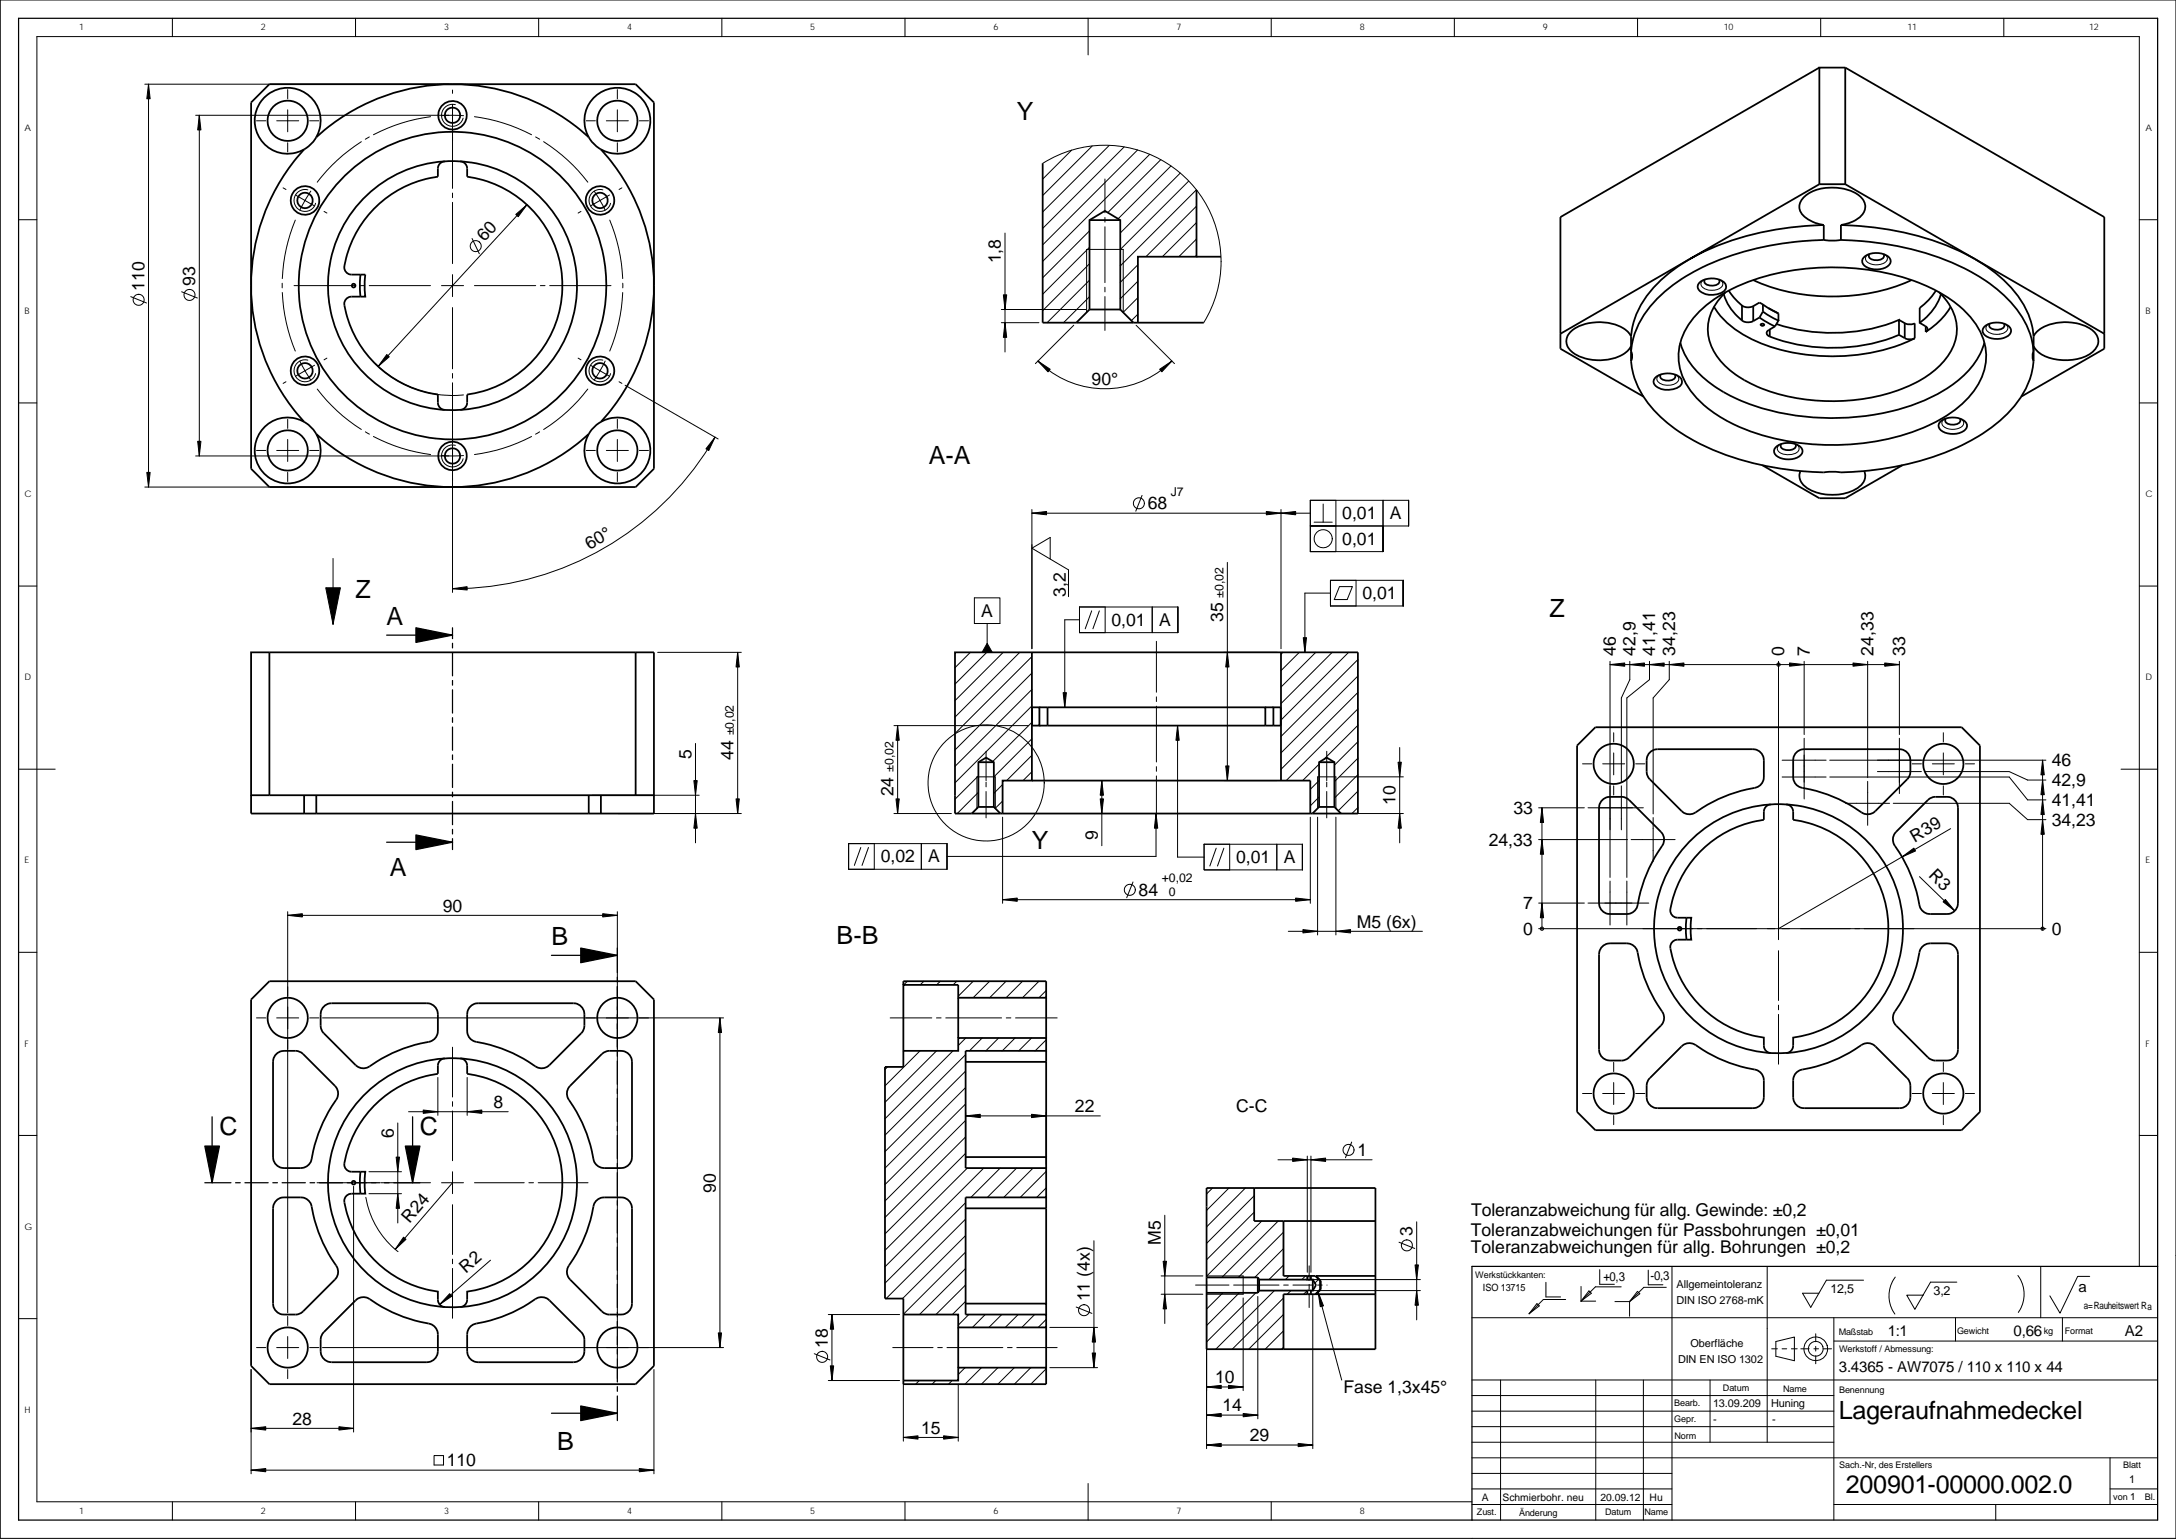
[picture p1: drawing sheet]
<svg xmlns="http://www.w3.org/2000/svg" width="594mm" height="420mm" viewBox="0 0 594 420" stroke-linecap="round" stroke-linejoin="round" font-family="sans-serif">
<g fill="none" stroke="#000" stroke-width=".27">
<path d="M.1 0h594v420h-594zM47.1 5v5M97.1 5v5M147.1 5v5M197.1 5v5M247.1 5v5M297.1 5v10M347.1 5v5M397.1 5v5M447.1 5v5M497.1 5v5M547.1 5v5"/>
<path d="M39.5 23h83M40.5 23v110M53.4 31.5h69.1M54.4 31.5v93M70 33h2.6M75.5 33h6M78.5 24.5v2.5M78.5 39v2.5M78.5 30v6M84.5 33h2.6M98.7 38.7a47.1 47.1 0 0 0-12.1 11M100.8 37.4l-1.1 .6"/>
<path d="M117.6 31.9a47 47 0 0 0-15.6 4.9M120.5 31.6h6M123.5 34.7v16.7M123.5 24.6v.9M123.5 37.5v.9M123.5 28.5v6M124.3 28.6a3 3 0 0 0-3.7 2.1 3 3 0 0 0 2.2 3.7 3 3 0 0 0 3.6-2.1M129.5 31.9a46.7 46.7 0 0 1 15.6 4.9M146.2 37.4l1.1 .6M148.4 38.7a47 47 0 0 1 12.1 11M160 33h2.5M165.5 33h6"/>
<path d="M168.5 24.5v2.5M168.5 30v6M168.5 39v2.5M174.5 33h2.6M298.2 39.9l-13.5 13.5M302.8 39.7l-18.1 18.2M5.1 60h5M77.3 51.3l.8 .4M80.7 53.2l2.6 1.5M83.3 54.7l-1.4 2.7M83.3 54.7l2.6 1.5M84 51.8a2.99 2.99 0 0 0-3.6 2.2 2.99 2.99 0 0 0 2.1 3.6 2.99 2.99 0 0 0 3.7-2.1"/>
<path d="M84.9 52.2l-1.6 2.5M88.5 57.7l.8 .5M123.5 52.7v1.3M123.5 55.2v16.8M143.9 55.9l-40.7 44.2M158.6 57.7l-.8 .5M162.2 52.2l3 5.2M164.6 51.8a2.99 2.99 0 0 0-3.7 2.2 2.99 2.99 0 0 0 2.1 3.6 2.99 2.99 0 0 0 3.7-2.1M166.4 53.2l-5.2 3M169.8 51.3l-.8 .4M284.7 44.6a31.7 31.7 0 0 1 39.3 4.2 31.7 31.7 0 0 1 4.6 39.3M292.6 41l-7.9 7.9"/>
<path d="M301.7 48.9v9.2M301.7 59.4v1.2M306.9 40.1l-22.2 22.3M310.6 40.9l-25.9 26M313.9 42.1l-29.2 29.3M316.9 43.6l-14.5 14.4M319.7 45.3l-14.4 14.4M322.2 47.2l-16.3 16.4M324.5 49.4l-18.6 18.7M326.6 51.8l-20.7 20.8M326.7 56.3l-13.8 13.8M584.1 60h5"/>
<path d="M49.6 79.7l4.3 1.7M77 77.3v1.3M77.1 79.9a47.3 47.3 0 0 0 3.5 15.9M80.3 78h16.7M80.6 60.1a47.6 47.6 0 0 0-3.5 16M98.3 78h1.2M100.8 78h16.7M120.5 78h6M123.5 75v6M128.9 65.1l2 4.2M129.5 78h16.8M147.5 78h1.3"/>
<path d="M150.1 78h16.7M166.5 60.1a46.9 46.9 0 0 1 3.5 16M170 79.9a46.6 46.6 0 0 1-3.5 15.9M170 77.3v1.3M274.4 63.6v32.5M297.4 76.5l-11.5 11.6M297.4 63l-12.7 12.8M297.4 67.5l-12.7 12.8M297.4 72l-12.7 12.8M301.7 61.9v15.3M301.7 78.4v1.3M305.9 68.1h-9.2v17.2"/>
<path d="M305.9 68.1h.8l-.1 17.2 4.1-4M310.7 72.3l-4.8 4.8M310.7 76.8l-4.8 4.8M326.7 69.8l-.4 .3M326.7 65.3l-4.9 4.8M326.7 60.8l-9.4 9.3M465 76.5a1.26 1.26 0 0 0-.6 1.2 1.26 1.26 0 0 0 .9 1.1 4.4 4.4 0 0 0 4.9-.6 1.19 1.19 0 0 0-.4-1.7M509.9 69.5a1.25 1.25 0 0 0-.6 1.3 1.25 1.25 0 0 0 .9 1 4.1 4.1 0 0 0 5-.8 1.19 1.19 0 0 0-.5-1.5M35.7 81l4.3 1.7M81.9 98.6l1.4 2.6M84 98.3a3 3 0 0 0-3.6 2.1 3 3 0 0 0 2.1 3.7 3 3 0 0 0 3.7-2.1M85.9 99.7l-2.6 1.5"/>
<path d="M89.3 97.8l-.8 .4M102.5 99.4a29.9 29.9 0 0 0 24 8.4M123.5 84v16.7M157.8 97.8l.8 .4M161.2 99.7l2.6 1.5M164.6 98.3a3 3 0 0 0-3.7 2.1 3 3 0 0 0 2.1 3.7 3 3 0 0 0 3.7-2.1M165.2 98.6l-1.4 2.6M273.4 84.5h23.1M273.4 88.1h10.2M283.4 98.6a25.9 25.9 0 0 0 36.5 0M293.2 88.8l-10.5 10.5M297.4 81l-7 7.1"/>
<path d="M301.7 81v9.2M310.2 88.8l10.4 10.5M310.7 85.8l-1.8 1.7M542.8 88.5a1.34 1.34 0 0 0-.6 1.5 1.34 1.34 0 0 0 1.2 1 4 4 0 0 0 4.7-1.1 1.22 1.22 0 0 0-.5-1.4M5.1 110h5M78.1 104.2l-.8 .5M78.5 114.5v2.5M78.5 120v6M83.3 101.2l1.6 2.6M83.3 101.2l-2.6 1.5M86.6 106.2a45.9 45.9 0 0 0 12.1 11M99.8 117.9l1.1 .6"/>
<path d="M102 119.1a46.4 46.4 0 0 0 15.6 5M123.5 104.5v16.7M123.5 102v1.2M123.5 117.6v.9M145.1 119.1a45.6 45.6 0 0 1-15.6 5M147.3 117.9l-1.1 .6M160.5 106.2a45.6 45.6 0 0 1-12.1 11M163.8 101.2l-1.6 2.6M163.8 101.2l2.6 1.5M168.5 114.5v2.5M168.5 120v6M169 104.2l.8 .5"/>
<path d="M170.7 105.2l25.4 14.6M195.2 119.4a82.8 82.8 0 0 1-71.7 41.3M452.9 102.4a1.3 1.3 0 0 0-.5 1.4 1.3 1.3 0 0 0 1 1 4.2 4.2 0 0 0 4.8-.8 1.21 1.21 0 0 0-.5-1.6M535.5 114.4a1.34 1.34 0 0 1 .6 1.5 1.34 1.34 0 0 1-1.2 1 4.1 4.1 0 0 1-4.6-.9 1.2 1.2 0 0 1 .4-1.6M584.1 110h5M39.5 133h83M53.4 124.5h69.1M70 123h2.6M75.5 123h6M78.5 129v2.5M84.5 123h2.6M120.5 124.4h6"/>
<path d="M123.5 121.5v40.2M124.3 121.6a3 3 0 0 0-3.7 2.1 3 3 0 0 0 2.2 3.7 3 3 0 0 0 3.6-2.2M160 123h2.5M165.5 123h6M168.5 129v2.5M174.5 123h2.6M281.7 139.1v38M311.8 135.3l-1.7 4.3M349.7 139.1v38M357.7 136.6v7h7M357.7 136.6h26.9v7h-26.9zM361.2 137.6v5"/>
<path d="M364.7 136.6v14M377.6 136.6v14h-19.9v-7h19.9M485.8 121.4a1.33 1.33 0 0 0-.5 1.5 1.33 1.33 0 0 0 1.2 1 4.4 4.4 0 0 0 4.5-.8 1.26 1.26 0 0 0-.4-1.7M5.1 160h5M90.9 152.5v18M281.7 140.1h76M286.7 152.6v-5.9l-5 3 10 5.9v7.3M335.1 153.5v59.6M358.8 142.6h4.9M363.2 158.4h19.9v7h-19.9zM370.2 158.4v7M584.1 160h5"/>
<path d="M179.6 178.1h22.8M201.4 178.1v44M264.9 178.1l-4.2 4.2M266 163.2h7v7h-7zM269.4 178.1l-8.7 8.7M269.5 170.2v7.9M273.9 178.1l-13.2 13.2M278.4 178.1l-17.7 17.7M281.7 179.3l-21 21M294.7 165.7h26.9v7h-26.9zM294.7 169.2h-4v23.9M298 166.8l-1.7 4.9"/>
<path d="M300.1 166.8l-1.7 4.9M301.7 165.7v7M314.6 165.7v7M315.7 175.1v13.9M334.1 178.1h14.6M350.2 178.1l-.5 .5M354.7 178.1l-5 5M359.2 178.1l-9.5 9.5M363.2 161.9h-7v16.2M363.7 178.1l-14 14M365.7 160.1h3.5l-1.4 3.6h-3.5zM368.2 178.1l-18.5 18.5"/>
<path d="M244.1 198.1h36.7M245.1 198.1v24M281.7 197.2l-10.7 10.7M281.7 183.7l-21 21M281.7 188.2l-21 21M281.7 192.7l-21 21M315.7 190.2v1.3M315.7 192.8v15.2M321.5 198.1v35.9h7.2M370.7 198l-9.3 9.3M370.7 180.1l-21 21M370.7 184.6l-21 20.9"/>
<path d="M370.7 189l-21 21M370.7 193.5l-19.6 19.6M439.6 180.6v58.9M439.6 181.4h79M445 180.6v4.9l-2.3 5v23.1M450.3 180.6v4.9l-6.1 5v49M455.7 180.6v4.9l-4.4 5v31.7M485.6 181.4h.1M485.6 180.6v75.9M492.6 180.6v19.9M509.9 180.6v31.7M518.6 180.6v19.9"/>
<path d="M5.1 210h10M161.7 217.1h29.2M189.9 203v27.1M267.1 216.3l-5.8 5.8M267.1 211.8l-6.4 6.4M269.2 205.1v8M269.2 213.6v1.2M269.2 216.1v7.2M273.7 214.2l-2.4 2.4M273.7 218.7l-2 2M281.7 210.7l-2.4 2.4M281.7 201.7l-10.4 10.4"/>
<path d="M281.7 206.2l-6.9 6.9M300.8 213.1v17.8M315.7 209.3v1.3M315.7 211.8v13.9M334.1 213.1h14.6M360.1 208.6l-4.5 4.5M360.1 213.1l-2.4 2.4M360.1 217.6l-2.4 2.4M362.2 205.1v8M362.2 213.6v1.2M362.2 216.1v7.2M365.7 212.1h17.4"/>
<path d="M370.7 202.5l-6.4 6.4M370.7 207l-6.4 6.4M370.7 211.5l-6.4 6.4M370.7 216l-5.3 5.3M382.1 204.1v26M432 208.5h2.6M437.6 208.5h6M440.6 200v2.5M440.6 214.5v2.5M440.6 205.5v6M442.7 214.5v12M446.6 208.5h2.5"/>
<path d="M486.6 212.1h12M486.6 207.5h12M492.6 201.5v16.6M499.5 207.5h59.1M499.5 212.1h49l5.1 6.3h5M503.9 219.3h12M509.9 213.3v12M512.6 210.7h12M516.9 219.3h31.6l5.1 4.5h5M518.6 201.5v15.1M522 208.5h2.6M525.6 210.7h22.9l5.1 2.3h5"/>
<path d="M527.6 208.5h6M530.6 200v2.5M530.6 214.5v2.5M530.6 205.5v6M536.5 208.5h2.6M557.7 207.5v46M579.1 210h10M161.7 222.1h40.7M231.7 230.3h26.8v7h-26.8zM235 231.4l-1.8 4.9M237.1 231.4l-1.8 4.9M238.7 230.3v7"/>
<path d="M244.1 222.1h15.6M251.5 230.3v7M271.7 220.7v-8.6h-5v8.6M273.7 223.1v23.5M315.6 222.1v11.7h-57.1M328.7 230.5h26.9v7h-26.9zM328.7 230.5v7h7v-7M332 231.6l-1.7 4.8M334.1 231.6l-1.7 4.8M348.6 230.5v7M357.7 223.1v23.5M359.7 223.1v32.1"/>
<path d="M364.7 220.7v-8.6h-5v8.6M364.7 223.1v32.1M365.7 222.1h17.4M370.7 220.5l-1.6 1.6M420.1 220.5h12.5M420.1 229.2h24.2M421 220.5v33M433.6 220.5h15.1M445.3 229.2h12M451.3 223.2v12M524 239.3l9.7 9.4M532.5 226.2l-46.9 27.3"/>
<path d="M5.1 260h5M78.5 248.9v109.5M78.5 249.9h90M168.5 248.9v109.5M273.7 245.6h84M309.3 240.8l-1.7 4.3M351.7 254.3h36.6M420.1 253.5h138.5M420.1 246.5h12.5M421 253.5h.1M433.6 246.5h16.5M439.6 240.5v12"/>
<path d="M444.2 240.5v12M485.6 259.5v13.6M557.7 253.5h.1M584.1 260h5M70 277.9h2.6M75.5 277.9h6M84.5 277.9h2.6M88 277.9h109.5M196.5 277.9v90M243 277.9h11.4M247.7 267.9l-1 1M252.2 267.9l-1 1"/>
<path d="M255.7 277.9h1.2M256.7 267.9l-1 1M258.2 277.9h15.2M261.2 267.9l-1 1M265.7 267.9l-4.1 4.1M270.2 267.9l-4.5 4.5M274.7 267.9l-4.5 4.5M274.7 277.9h1.3M277.3 277.9h11.3M279.2 267.9l-4.5 4.5M283.6 267.9l-4.4 4.5M285.6 270.4l-2 2"/>
<path d="M485.6 274.4v1.3M485.6 276.9v13.6M119.5 294.2v10.3M123.5 285.9v13.6M127.5 294.2v10.3M242.3 291.3l-.7 .7M246.7 286.9l-.1 .1M251.2 286.9l-9.6 9.6M255.7 286.9l-14.1 14M260.2 286.9l-18.6 18.5M263.6 287.9l-22 22M263.6 292.4l-22 22"/>
<path d="M263.6 296.9l-22 22M263.7 283.4l-2.1 2M268.2 283.4l-3.5 3.5M272.6 283.4l-3.5 3.5M277.1 283.4l-3.5 3.5M281.6 283.4l-3.5 3.5M285.6 283.9l-3 3M432 298.5h2.6M437.6 298.5h6M440.6 290v2.5M440.6 295.6v5.9M446.6 298.5h2.5"/>
<path d="M522 298.5h2.6M527.6 298.5h6M530.6 290v2.5M530.6 295.6v5.9M536.5 298.5h2.6M5.1 310h5M100.7 319.9h8.9M108.6 306.6v27.3M111.5 303.5h27.2M123.5 300.8v1.2M123.5 303.3v13.6M123.5 319.9v6"/>
<path d="M263.6 301.4l-22 22M263.6 305.9l-22 22M263.6 310.4l-22 22M263.6 314.9l-22 22M263.6 304.7h36.8M263.6 303.7v14.2M264.1 318.9l-22.5 22.5M268.6 318.9l-27 26.9M273.1 318.9l-8 8M277.6 318.9l-8 8M282 318.9l-8 8M285.6 319.8l-7.1 7.1"/>
<path d="M285.6 303.7v14.2M356.9 315.6v31.7M357.9 315.6v31.7M369 311.8l-1.7 4.3M374.6 316.6h-25.7M440.6 304.5v2.5M530.6 304.5v2.5M584.1 310h5M86.5 322.9h13.6M96.5 323.9v67.1M99.9 326.9a23.9 23.9 0 0 0 8.8 14.8M100.7 325.9h8.9"/>
<path d="M101.4 322.9h1.3M103.9 322.9h13.6M120.5 322.9h6M123.5 328.9v13.6M123.5 322.9l-15.6 18.2M129.5 322.9h13.6M144.4 322.9h1.3M146.9 322.9h13.6M263.6 328.3l-22 22M263.6 332.8l-21.7 21.7M263.6 337.3l-17.2 17.2M285.6 324.3l-2.6 2.6"/>
<path d="M298.7 338.7v34.7M318 331.8v29.5M331 324.3l-1.6 1.7M335.5 324.3l-6.1 6.2M340 324.3l-10.6 10.7M342.4 326.5l-13 12.9M342.4 330.9l-13 13M344.5 333.4l-15.1 15M349 333.4l-15.4 15.3M350.4 336.4l-12.3 12.3M381.9 339.1l4.3 1.7M386.8 333.6v26.7"/>
<path d="M78.5 359.4v2.5M123.5 343.7v1.3M123.5 346.3v13.6M133.9 344l-13.9 12.2M168.5 359.4v2.5M226.1 358.9h19.5M227.1 358.9v18M263.6 355.3l-3.6 3.6M263.6 350.8l-8.1 8.1M263.6 346.3l-12.6 12.6M263.6 341.8l-17 17M264.5 358.9l-2.9 2.9"/>
<path d="M269 358.9l-3.5 3.5M273.5 358.9l-3.5 3.5M278 358.9l-3.5 3.5M282.5 358.9l-3.5 3.5M293.8 356.8l4.3 1.8M317 348.3h11.4M317 353.3h11.4M326.4 350.8h9.1M329.4 348.3h10v5h-10M329.4 349.7v45.8M333.9 353l-4.5 4.4M338.3 353l-8.9 8.9"/>
<path d="M339.4 354.4v25.2M342.9 353l-13.5 13.4M343.4 353.9v33.4M347.9 352.3l-16 16M349.2 350.8h-12.4M350.4 340.9l-7.8 7.8M350.4 345.4l-4 3.9M350.4 354.4l-14 13.9M350.4 358.9l-9.5 9.4M350.4 350.8h1.3M351.9 348.3l-1 1M352.4 352.3l-1 1"/>
<path d="M353 350.8h5.5M356.4 348.3l-1 1M356.9 352.4l-1 .9M357.4 345.6v3.8M357.4 350.6v1.3M357.4 353.2v3.8M357.9 352.3h29.9M357.9 349.3h29.9M358.4 353.3v42.2M359.7 350.8h1.3M359.9 352.8l6.4 24M360 349.2l-1 1.1"/>
<path d="M362.3 350.8h.1M401.9 359.7h187.2M419.6 355.9l.7 .6-2.8 2.2zM422.1 350.1v4h4M427.5 354.8h-6.1l-3.9 3.9M431.6 355.2h4M431.6 351.2v4M433.8 352.4l.7 .7-2.9 2.1zM436.7 346.6v4h4M440.9 355.3h4M442.6 351.3h-7l-4 3.9M444.9 355.3v4"/>
<path d="M447.1 352.6l.6 .6-2.8 2.1zM450 346.8v4h4M454.9 351.5h-6.1l-3.9 3.8M456.5 345.7v69.3M482.5 345.7v48M500.7 359.7v55.3M508.8 349.5h-10.2l-4.2 7.4-2.3-3.8h4.5M517.4 348.7a8.5 8.5 0 0 0-.1 10.1M533.9 359.7v6.4M534.2 350h-7.1l-4.3 7.5-2.2-3.9h4.4M550.9 348.2a8.6 8.6 0 0 1 .1 10.1M557.1 345.7v14"/>
<path d="M563.1 359.7v6.4M570.5 348.5h-3.3l-4.8 10-2.8-4.7M584.1 345.7v-335.7h-574v400h391.8M5.1 360h5M68.6 373.9v28.5M70 367.9h2.6M75.5 367.9h6M78.5 364.9v6M78.5 373.9v2.5M84.5 367.9h2.6M88 367.9h109.5M168.5 364.9v6"/>
<path d="M168.5 373.9v2.5M178.5 373.9v28.5M222.3 369.6l4.3 1.7M226.1 376.9h19.5M243.7 367.9h11M246.6 377.9v15.5M251 376.9l-1 1M255.5 376.9l-1 1M256 367.9h1.3M258.5 367.9h15.3M260 376.9l-1 1M261.6 377.9v15.5"/>
<path d="M263.5 373.4l-1.9 1.8M268 373.4l-4.5 4.5M272.5 373.4l-4.6 4.5M275.1 367.9h1.2M276.9 373.4l-4.5 4.5M277.6 367.9h11M281.4 373.4l-4.5 4.5M285.6 360.2l-2.1 2.2M285.6 373.7l-4.2 4.2M286.6 373.4h13M286.6 362.4h13M329.4 378.7h10"/>
<path d="M350.4 363.3l-5 5M350.4 367.8l-.5 .5M401.9 376.7h187.2M409.7 376.7v38.3M435.7 376.7v38.3M448.7 376.7v38.3M466.9 376.7v17M483.7 368.2h1.6M484.8 366.2l5.1-1.2v6.5l-5.1-1.2zM486.5 368.2h1.3M489.1 368.2h1.6M491.7 368.2h2.2"/>
<path d="M495.2 368.2h1.3M495.7 364.1v2.2M495.7 367.6v1.3M495.7 370.1v2.2M497.7 368.2h2.3M500.7 366.1h88.4M68.6 390h27.9M118.5 397.4h2.6v2.6h-2.6zM246.6 392.4h15M329.4 386.3h14M329.4 394.5h29M401.9 398h187.2"/>
<path d="M401.9 385.3h98.8M401.9 393.7h98.8M401.9 381h98.8M401.9 389.5h98.8M576.1 398v12.7M47.1 410v5M68.6 401.4h109.9M97.1 410v5M147.1 410v5M197.1 410v5M247.1 410v5M297.1 405v10"/>
<path d="M347.1 410v5M401.9 406.5h54.6M401.9 410.7h54.6M401.9 402.3h54.6M500.7 410.7h88.4M544.9 410.7v4.3M576.1 406.5h13"/>
<circle cx="129.9" cy="67.2" r="1.5"/>
<circle cx="37.9" cy="81.9" r="1.5"/>
<circle cx="51.7" cy="80.5" r="1.5"/>
<circle cx="310.9" cy="137.4" r="1.5"/>
<circle cx="361.2" cy="147.1" r="2.47"/>
<circle cx="485.6" cy="181.4" r=".45"/>
<circle cx="269.2" cy="213.7" r="15.9"/>
<circle cx="308.5" cy="242.9" r="1.5"/>
<circle cx="421" cy="253.5" r=".45"/>
<circle cx="557.7" cy="253.5" r=".45"/>
<circle cx="368.2" cy="313.9" r="1.5"/>
<circle cx="384.1" cy="340" r="1.5"/>
<circle cx="296" cy="357.7" r="1.5"/>
<circle cx="224.5" cy="370.4" r="1.51"/>
<circle cx="495.7" cy="368.2" r="3.2"/>
<circle cx="495.7" cy="368.2" r="2.02"/>
</g>
<g fill="none" stroke="#000" stroke-width=".34">
<path d="M5.1 5h584v410h-584zM105.6 173.4h17.9M123.5 171.4v2.9M123.5 175.6v1.3M123.5 178.2v6.3M123.5 185.8v1.2M123.5 188.3v6.4M123.5 195.9v1.3M123.5 198.5v6.3M123.5 206.1v1.3M123.5 208.6v6.4M123.5 216.3v1.2"/>
<path d="M123.5 218.8v6.3M105.6 229.9h17.9M123.5 226.4v1.3M123.5 229v2.9M168.5 258.8v6.7M150.6 260.8h17.9M168.5 266.8v1.3M168.5 269.3v6.4M168.5 277v1.2M168.5 279.5v6.4M168.5 287.1v1.3M168.5 289.7v6.3"/>
<path d="M168.5 297.3v1.3M168.5 299.8v6.4M57.9 304.9v18M112.6 304.9v18M168.5 307.4v1.3M168.5 310v6.3M168.5 317.6v1.3M55.9 322.9h7.1M64.3 322.9h1.3M66.9 322.9h6.3M74.5 322.9h1.2M77 322.9h6.4"/>
<path d="M84.6 322.9h1.3M87.2 322.9h6.3M94.8 322.9h1.3M97.3 322.9h6.4M105 322.9h1.2M107.5 322.9h7.2M168.5 320.1v6.4M168.5 327.8v1.2M168.5 330.3v6.4M168.5 337.9v1.3M168.5 340.5v6.3M168.5 348.1v1.3"/>
<path d="M168.5 350.6v6.4M168.5 358.2v1.3M589.1 345.7h-187.2v69.3M168.5 360.8v6.3M168.5 368.4v1.3M168.5 370.9v6.4M168.5 378.6v1.2M150.6 385.8h17.9M168.5 381.1v6.7"/>
</g>
<g fill="none" stroke="#000" stroke-width=".49">
<path d="M496.7 18.5l-70.7 40.8v35.9l22.7 13.1M503.8 18.5l70.7 40.8v35.9l-22.7 13.1M503.8 18.5h-7.1v31.8M503.8 18.5v31.8M73.5 23h100l5 5v100l-5 5h-100l-4.9-5v-100zM86.4 37.5a55 55 0 0 1 74.3 0M86.4 37.5a9.1 9.1 0 0 1-3.4 3.3M86.4 37.5a9 9 0 0 0-6.3-13.4 9 9 0 0 0-10.4 10.4 9 9 0 0 0 13.3 6.3M160.7 37.5a9.1 9.1 0 0 0 3.4 3.3M160.7 37.5a9 9 0 0 1 6.3-13.4 9 9 0 0 1 10.4 10.4 9 9 0 0 1-13.3 6.3M83 40.8a55 55 0 0 0 0 74.4M121.4 44l-1.1 .5-.6 .7-.2 3a29.9 29.9 0 0 0-25.5 24.8l.5 1.3 1.1 .6 4.1 .1-.2 2.7 .2 3.3h-1.3"/>
<path d="M125.7 44l1.1 .5 .6 .7 .1 3a30 30 0 0 1 26 29.8 30 30 0 0 1-26 29.7l-.1 3-.6 .7-1.1 .5M164.1 40.8a55 55 0 0 1 0 74.4M284.7 44.6v43.5h9.2M326.7 51.9v18.2h-16v18M496.7 50.3h7.1M496.7 50.3l-35.3 20.4a79.1 79.1 0 0 1 36.5-9.3M503.8 50.3l35.4 20.4M98.4 75l-.2 2.7 .2 3.3M297.4 60.1h8.5M326.7 70.1h6.6M463.9 77.2a5.4 5.4 0 0 1 7.1 .2 1.66 1.66 0 0 1-.9 2.5 5.4 5.4 0 0 1-6.4-.8 1.41 1.41 0 0 1 .2-1.9zM465.4 76.3v.1a1.13 1.13 0 0 0 1.1 1.5 2.74 2.74 0 0 0 2.9-.8l-.1-.8"/>
<path d="M471.1 79.8a13 13 0 0 0-4 14.5 22.5 22.5 0 0 0 12.7 11.3 54.4 54.4 0 0 0 43.2-1.1 20.3 20.3 0 0 0 10.8-11.5 13 13 0 0 0-4.4-13.2M472 79.3a16.2 16.2 0 0 0 3.6 4.1v4.1M478.6 76.5a54.3 54.3 0 0 0 43.3 0M497.9 61.4v4.1M497.9 61.4a8.9 8.9 0 0 1-6.3-3.6 3.7 3.7 0 0 1 1.7-4.6 13.3 13.3 0 0 1 14.4 .3 3.6 3.6 0 0 1-.5 6.2l-2.3 1.2-2.3 .5M497.9 65.5a77.7 77.7 0 0 0-37.6 9.9 31.7 31.7 0 0 0-14 15.6 12 12 0 0 0-.9 5.2l.2 1.2-.3 1.2M497.9 65.5l2.4 .2 2.3-.2M502.6 61.4a79.1 79.1 0 0 1 36.6 9.3M502.6 61.4v4.1M502.6 65.5a77.6 77.6 0 0 1 37.6 9.9 31.5 31.5 0 0 1 14 15.6 12.9 12.9 0 0 1 .9 5.2l-.2 1.3 .3 1.1M508.8 70.3a5.4 5.4 0 0 1 7.1 .2 1.75 1.75 0 0 1-1.2 2.6 5.6 5.6 0 0 1-6.1-1 1.4 1.4 0 0 1 .2-1.8zM510.4 69.3l-.1 .1a1.14 1.14 0 0 0 1.2 1.6 2.74 2.74 0 0 0 2.8-.9l-.1-.8"/>
<path d="M528.5 79.3l-.1 .3a17.6 17.6 0 0 1-4.3 4.5v4l1.6 .9a.86 .86 0 0 1 .5 .8 .86 .86 0 0 1-.4 .8M539.2 70.7a32.2 32.2 0 0 1 15 16.3l.8 3 .2 1.8M539.2 70.7l35.3 20.4M98.4 81h-2.4a2.01 2.01 0 0 0-2 2.3 30.1 30.1 0 0 0 25.5 24.4l.2 3 .6 .7 1.1 .5M293.9 88.1h15.5M297.4 84.5h8.5M297.4 84.5l-3.5 3.6M297.4 84.5v-24.4l4.3-2.5 4.2 2.5v24.4l3.5 3.6M309.4 88.1h1.3M310.7 88.1h17.9M426 91.1l35.4-20.4a32.2 32.2 0 0 0-15.1 16.3l-.8 3-.2 1.8M445.3 91.8v6.8"/>
<path d="M445.3 98.6a25.5 25.5 0 0 0 10.7 17.5 67.2 67.2 0 0 0 32.3 12.1l1.8 .3a60.1 60.1 0 0 0 10.8 .3 61.5 61.5 0 0 0 14.7-1.1 64.7 64.7 0 0 0 29.6-12.1 25.2 25.2 0 0 0 10-17M445.3 91.8a8.4 8.4 0 0 0-6.6-3.7 12.3 12.3 0 0 0-9.9 2.4 3.5 3.5 0 0 0 .6 5.8 13.3 13.3 0 0 0 14.9-.5l1-1.3M464.2 84.8a46.6 46.6 0 0 1 23.6-10.7 66.8 66.8 0 0 1 40.3 5 27.4 27.4 0 0 1 13 12.6 15.3 15.3 0 0 1-2.9 15.9 39 39 0 0 1-20.3 11.6 68 68 0 0 1-44.5-3.3 28.9 28.9 0 0 1-13.6-12.2 15.3 15.3 0 0 1 3-17.5zM467.9 83.8a27.1 27.1 0 0 0 15.2 10.8 54.9 54.9 0 0 0 39.6-2.2M470.6 80.3a14 14 0 0 0 5 7.2M475.6 87.5l1.2 .5 1.9-.3M475.6 83.4l1.2 .5 1.9-.3M478.7 83.6v4.1M480.4 86.7l4.2 2.4M480.4 86.7l-1.7 1M480.8 88.5h.7l.1 .3-.8 .1-.1-.2zM481.3 85.1l-.9 1.6"/>
<path d="M481.3 85.1l2 1.3 2.2 1.1-.9 1.6M481.3 83.1l4.2 2.5M481.3 83.1l-.9-.5-1.7 1M481.3 83.1v2M482.8 84.2l2.7 1.4M483.2 90v1.9M484.6 89.1l-1.7 1a.92 .92 0 0 0-.6 1 .92 .92 0 0 0 .9 .8M485 88.5a49 49 0 0 0 33.4-1.2v4.1M485.5 85.6v1.9M518.4 91.4a48.7 48.7 0 0 1-35.2 .5M518.4 91.4l1.6 .9M518.4 87.3a5 5 0 0 0 2.7 1.3l1.6-.3v4.1"/>
<path d="M520 92.3l1.1 .3 1.6-.2M520 88.2v4.1M525.8 89.1v1.5M529.9 80.3a14.9 14.9 0 0 1-5.8 7.8M532.6 83.8a20.9 20.9 0 0 1-6.8 6.8M541.7 89.3a5.4 5.4 0 0 1 7.1 .2 1.74 1.74 0 0 1-1.2 2.5 5.5 5.5 0 0 1-6.1-.9 1.43 1.43 0 0 1 .2-1.8zM541.8 93.6a22.4 22.4 0 0 1-10.3 12.5 61 61 0 0 1-35.8 7.9 56.3 56.3 0 0 1-27.9-8.7 21.8 21.8 0 0 1-9.1-11.7M543.3 88.3l-.1 .1a1.13 1.13 0 0 0 1.1 1.5 2.74 2.74 0 0 0 2.9-.8l-.1-.8M555.2 91.8v6.8M555.2 91.8a9.5 9.5 0 0 1 8.4-3.8 10.9 10.9 0 0 1 8.6 3.1 3.3 3.3 0 0 1-.6 4.7 12.6 12.6 0 0 1-11.3 2.1 7.2 7.2 0 0 1-5.1-3.4M83 115.2a9.1 9.1 0 0 1 3.4 3.3M83 115.2a9 9 0 0 0-13.3 6.2 9 9 0 0 0 10.4 10.5 9 9 0 0 0 6.3-13.4"/>
<path d="M86.4 118.5a55 55 0 0 0 74.3 0M164.1 115.2a9.1 9.1 0 0 0-3.4 3.3M164.1 115.2a9 9 0 0 1 13.3 6.2 9 9 0 0 1-10.4 10.5 9 9 0 0 1-6.3-13.4M451.9 103.2a5.4 5.4 0 0 1 7.1 .2 1.66 1.66 0 0 1-.9 2.4 5.5 5.5 0 0 1-6.4-.8 1.41 1.41 0 0 1 .2-1.8zM453.4 102.2v.1a1.13 1.13 0 0 0 1.1 1.5 2.73 2.73 0 0 0 2.9-.8l-.1-.8M529.7 115.2a5.4 5.4 0 0 1 7.1 .2 1.74 1.74 0 0 1-1.2 2.6 5.5 5.5 0 0 1-6.1-1 1.43 1.43 0 0 1 .2-1.8zM531.2 114.3a1.13 1.13 0 0 0 1.1 1.6 2.76 2.76 0 0 0 2.9-.9l-.1-.7M481.1 127l15.6 9h7.1l15.6-9M484.8 122.2a5.4 5.4 0 0 1 7.1 .2 1.75 1.75 0 0 1-1.2 2.5 5.6 5.6 0 0 1-6.1-.9 1.4 1.4 0 0 1 .2-1.8zM486.3 121.2v.1a1.14 1.14 0 0 0 1.1 1.5 2.74 2.74 0 0 0 2.9-.8l-.2-.8M491.5 128.6a3.7 3.7 0 0 0 2 4.7 13.6 13.6 0 0 0 14.3-.5 3.5 3.5 0 0 0 1.2-4.2M73.5 178.1h-4.9v39h4.9"/>
<path d="M73.5 178.1h105v39h-5M73.5 178.1v39M173.5 178.1v39M281.7 178.1v35h-8v9M281.7 178.1h-21v44h4.6M281.7 178.1h68M349.7 178.1v35M349.7 178.1h21v44h-4.6M281.8 193.1h2v5h-2zM283.8 193.1h2.2M283.8 198.1h2.2M286 193.1h59.5v5"/>
<path d="M286 198.1h59.5M286 193.1v5M345.5 193.1h2.2M345.5 198.1h2.2M347.7 193.1h1.9v5h-1.9zM68.6 217.1v5h14.4M73.5 217.1h100M83 217.1v5M86.4 217.1v5M160.7 217.1v5M164.1 217.1v5M178.5 217.1v5h-14.4"/>
<path d="M267.1 208.1h4.2M281.7 213.1h68M349.7 213.1h8v9M360.1 208.1h4.2M430.6 203.5l5-5h100l4.9 5v100.1l-4.9 4.9h-100l-5-4.9zM437.4 218.4a2.88 2.88 0 0 1 2.2-.8h3.3l1.4 .4 9.1 9.1a2.97 2.97 0 0 1 .4 3.8 40.1 40.1 0 0 0-6.8 16.6l-.5 1-1.3 .9-1 .1h-4.6a2.99 2.99 0 0 1-3-3v-26a2.98 2.98 0 0 1 .8-2.1zM450.4 205.4a3 3 0 0 1 2.2-.9h26a3 3 0 0 1 3 3v4.6a3 3 0 0 1-2.5 3 40 40 0 0 0-16.6 6.9l-1.5 .3-1.5-.5-9.3-9.2-.6-1.7v-3.4a3 3 0 0 1 .8-2.1zM483.4 219.6l-1.1 .5-.6 .7-.1 3a29.9 29.9 0 0 0-25.6 24.8l.5 1.2 .7 .6 .8 .1h2.4M487.7 219.6l1.1 .5 .6 .7 .2 3a30 30 0 0 1 25.9 29.7 30 30 0 0 1-25.9 29.8l-.2 3-.6 .7-1.1 .5M490.4 205.4a3 3 0 0 1 2.2-.9h26a3 3 0 0 1 3 3l-.1 3.4-.6 1.7-8.9 8.8a3 3 0 0 1-3.8 .4 40.2 40.2 0 0 0-16.7-6.9l-1.2-.8-.7-1.4v-5.2a3 3 0 0 1 .8-2.1zM526.3 218.4l.8-.6 1.1-.2h3.4a3 3 0 0 1 3 2.9v26a2.99 2.99 0 0 1-3 3h-4.6a2.98 2.98 0 0 1-3-2.5 40 40 0 0 0-6.9-16.5l-.3-1.5 .5-1.5zM83 222.1h3.4"/>
<path d="M86.4 222.1h74.3M160.7 222.1h3.4M265.3 222.1h7.8M267.1 220.3l-1.8 1.8M267.1 220.3v-12.2l2.1-1.3 2.1 1.3v12.2l1.8 1.8M267.1 220.3h4.2M273.1 222.1h.6M273.7 222.1h84M357.7 222.1h.6M358.3 222.1h7.8M360.1 220.3h4.2M364.3 220.3v-12.2l-2.1-1.3-2.1 1.3v12.2l-1.8 1.8"/>
<path d="M364.3 220.3l1.8 1.8M437.4 258.4a3 3 0 0 1 2.2-.9h4.6a3 3 0 0 1 2.9 2.6 40 40 0 0 0 6.9 16.5l.3 1.5-.5 1.5-9 9.1-.9 .5-1 .3h-3.3a3 3 0 0 1-3-3v-26a3 3 0 0 1 .8-2.1zM460.4 256.5h-2.4a2.03 2.03 0 0 0-2 2.4 30 30 0 0 0 25.6 24.4l.1 3 .6 .7 1.1 .5M460.4 250.5l-.1 2.7 .1 3.3M460.4 250.5h1.3l-.1 2.7 .1 3.3h-1.3M525 258.3l1-.6 1-.2h4.6a3 3 0 0 1 3 3v26a3 3 0 0 1-3 3h-3.4l-1.4-.4-9.1-9.1a2.97 2.97 0 0 1-.4-3.9 40.1 40.1 0 0 0 6.8-16.6zM68.6 272.9l4.9-5h100l5 5v100l-5 5h-100l-4.9-5zM88.4 274.8a2.88 2.88 0 0 1 2.1-.9h26a3 3 0 0 1 3 3v4.6a3 3 0 0 1-2.5 2.9 40 40 0 0 0-16.5 7l-1.5 .2-1.5-.5-9.3-9.2-.6-1.6-.1-3.4a2.98 2.98 0 0 1 .9-2.1zM128.4 274.8a2.86 2.86 0 0 1 2.1-.9h26a3 3 0 0 1 3 3v3.4l-.4 1.3-9.1 9.2a3 3 0 0 1-3.9 .3 39.5 39.5 0 0 0-16.6-6.8l-1.3-.9-.6-1.4-.1-5.1a3 3 0 0 1 .9-2.1zM246.6 268.9v-1h39v4.5h-24v-3.5h-15v18M261.6 272.4v11M285.6 272.4v11"/>
<path d="M75.4 287.8a3 3 0 0 1 2.1-.9h3.4l1.4 .5 9.1 9a2.97 2.97 0 0 1 .4 3.9 40.1 40.1 0 0 0-6.8 16.6l-.6 .9-1.2 .9-1.1 .2h-4.6a3 3 0 0 1-3-3v-26a3 3 0 0 1 .9-2.1zM121.4 288.9l-1.1 .5-.6 .7-.2 3.1a29.9 29.9 0 0 0-25.5 24.8l.2 .8 .9 .9 .9 .2h2.4M125.7 288.9l1.1 .5 .6 .7 .1 3.1a30 30 0 0 1 26 29.7 30 30 0 0 1-26 29.7l-.1 3-.6 .8-1.1 .4M164.3 287.8l.9-.6 1-.3h3.3a3 3 0 0 1 3 3v26a3 3 0 0 1-3 3h-4.6a3 3 0 0 1-2.9-2.5 40 40 0 0 0-6.9-16.6l-.3-1.5 .5-1.5zM246.6 286.9h15v-3.5h24v3.5h-22v32h22v8h-22v32h22v3.5h-24v-3.5h-15M246.6 286.9v4.4h-5v63.2h5v4.4M263.6 289.9h22M285.6 286.9v3M285.6 289.9v26M450.2 294.5l8.9-8.8a3 3 0 0 1 3.9-.4 39.5 39.5 0 0 0 16.6 6.8l1.3 .9 .6 1.4 .1 5.2a2.98 2.98 0 0 1-3 2.9h-26a2.99 2.99 0 0 1-3-2.9v-3.5zM490.3 293l.3-.3a5.9 5.9 0 0 1 3.6-1.1 40.2 40.2 0 0 0 14.4-6.5l1.5-.3 1.5 .5 9.3 9.2 .6 1.6 .1 3.5a2.99 2.99 0 0 1-3 2.9h-26a2.99 2.99 0 0 1-3-2.9v-5.2zM98.4 319.9l-.2 3.3 .2 2.7"/>
<path d="M98.4 319.9h1.3l-.2 3.3 .2 2.7h-1.3M263.6 315.9h22v3M75.4 327.8a2.79 2.79 0 0 1 2.1-.9h4.6a2.98 2.98 0 0 1 3 2.5 40.3 40.3 0 0 0 6.9 16.5l.3 1.6-.5 1.4-9.3 9.3-1.6 .7h-3.4a3 3 0 0 1-3-3v-26a3 3 0 0 1 .9-2.1zM98.4 325.9h-2.4a2.02 2.02 0 0 0-2 2.4 30 30 0 0 0 25.5 24.3l.2 3 .6 .8 1.1 .4M162.6 328l.9-.7 .9-.4h5.1a2.99 2.99 0 0 1 3 3v26a3 3 0 0 1-3 3h-3.3l-1.4-.5-9.1-9.1a2.97 2.97 0 0 1-.4-3.8 40.1 40.1 0 0 0 6.8-16.6zM263.6 329.9h22M285.6 326.9v3M285.6 329.9v26M342.4 324.3v9.1h8M342.4 324.3h33.1v44h-25.1M342.4 324.3h-13v24.4M350.4 333.4h25.1"/>
<path d="M350.4 333.4v14.9h6.5M97.1 355a3 3 0 0 1 3.8-.3 40.2 40.2 0 0 0 16.7 6.8l1.2 .9 .7 1.4v5.1a3 3 0 0 1-3 3h-26a3 3 0 0 1-3-3l.1-3.4 .6-1.6zM246.6 358.9v18M263.6 355.9h22v3M329.4 353h14M329.4 348.7v4.3M329.4 353v15.3h21M329.4 348.7h14M343.4 348.7v4.3M343.4 348.7l.4 .6M343.8 349.3v3M343.8 349.3h13.1"/>
<path d="M343.8 352.3l-.4 .7M343.8 352.3h13.1M356.9 348.3h1v1.1h-1zM356.9 352.3h1M356.9 353.3h1M356.9 352.3v1M356.9 353.3h-6.5v15M357.9 348.3h1.2l1.3 1.4v2.3l-1.3 1.3h-1.2M357.9 349.3h.5v.6v2.4h-.5M357.9 352.3v1M358.4 349.3l.9 1.5-.9 1.5M360.4 349.7h.2"/>
<path d="M360.4 352h.2M360.6 352l-1.3 1.3h16.2M360.6 349.7v2.3M375.5 348.3h-16.2l1.3 1.4M128.6 362a6.4 6.4 0 0 1 3.6-1.1 40.2 40.2 0 0 0 14.4-6.5l1.5-.3 1.5 .6 9.3 9.2 .6 1.6v3.4a3 3 0 0 1-3 3h-26a3 3 0 0 1-3-3l.1-5.1 .4-1zM246.6 376.9h15v-3.5h24v4.5h-39zM261.6 362.4v11M285.6 362.4v11"/>
<circle cx="78.5" cy="33" r="5.5"/>
<circle cx="123.5" cy="31.5" r="2.1"/>
<circle cx="123.5" cy="31.5" r="3.9"/>
<circle cx="168.5" cy="33" r="5.5"/>
<circle cx="83.3" cy="54.7" r="3.9"/>
<circle cx="83.3" cy="54.7" r="2.1"/>
<circle cx="163.8" cy="54.7" r="3.9"/>
<circle cx="163.8" cy="54.7" r="2.1"/>
<circle cx="96.5" cy="78" r=".5"/>
<circle cx="123.5" cy="78" r="42"/>
<circle cx="123.5" cy="78" r="34"/>
<circle cx="83.3" cy="101.2" r="3.9"/>
<circle cx="83.3" cy="101.2" r="2.11"/>
<circle cx="163.8" cy="101.2" r="3.9"/>
<circle cx="163.8" cy="101.2" r="2.1"/>
<circle cx="78.5" cy="123" r="5.5"/>
<circle cx="123.5" cy="124.5" r="2.1"/>
<circle cx="123.5" cy="124.5" r="3.9"/>
<circle cx="168.5" cy="123" r="5.5"/>
<circle cx="440.6" cy="208.5" r="5.5"/>
<circle cx="530.6" cy="208.5" r="5.5"/>
<circle cx="458.6" cy="253.5" r=".49"/>
<circle cx="485.6" cy="253.5" r="34"/>
<circle cx="78.5" cy="277.9" r="5.5"/>
<circle cx="168.5" cy="277.9" r="5.5"/>
<circle cx="440.6" cy="298.5" r="5.5"/>
<circle cx="530.6" cy="298.5" r="5.5"/>
<circle cx="96.5" cy="322.9" r=".49"/>
<circle cx="123.5" cy="322.9" r="34"/>
<circle cx="78.5" cy="367.9" r="5.5"/>
<circle cx="168.5" cy="367.9" r="5.5"/>
</g>
<g fill="#000" stroke="#000" stroke-width=".27">
<path d="M40.5 23l.5 4h-.9z" fill-rule="evenodd"/>
<path d="M54.4 31.5l.5 4h-.9z" fill-rule="evenodd"/>
<path d="M140.8 58.5l3.1-2.6-2.4 3.3z" fill-rule="evenodd"/>
<path d="M273.9 80.5h.9l-.4 4z" fill-rule="evenodd"/>
<path d="M274.4 88.1l.4 4h-.9z" fill-rule="evenodd"/>
<path d="M283.4 98.6l3.3 2.2-.6 .7z" fill-rule="evenodd"/>
<path d="M316.6 100.8l3.3-2.2-2.7 2.9z" fill-rule="evenodd"/>
<path d="M105.6 96.8l.7 .6-3.1 2.7z" fill-rule="evenodd"/>
<path d="M195.2 119.4l-1.7 3.6-.8-.5z" fill-rule="evenodd"/>
<path d="M40.1 129h.9l-.5 4z" fill-rule="evenodd"/>
<path d="M54 120.5h.9l-.5 4z" fill-rule="evenodd"/>
<path d="M281.7 140.1l4-.5v.9z" fill-rule="evenodd"/>
<path d="M345.7 139.6l4 .5-4 .4z" fill-rule="evenodd"/>
<path d="M349.7 140.1l4-.5v.9z" fill-rule="evenodd"/>
<path d="M88.9 160.5h4l-2 10z" fill-rule="evenodd"/>
<path d="M123.5 160.7l4-.5v.9z" fill-rule="evenodd"/>
<path d="M201.4 178.1l.4 4h-.9z" fill-rule="evenodd"/>
<path d="M269.5 175.6l1.4 2.5h-2.8z" fill-rule="evenodd"/>
<path d="M335.1 178.1l.4 4h-.9z" fill-rule="evenodd"/>
<path d="M355.8 174.1h.9l-.5 4z" fill-rule="evenodd"/>
<path d="M245.1 198.1l.4 4h-.9z" fill-rule="evenodd"/>
<path d="M290.3 189.1h.8l-.4 4z" fill-rule="evenodd"/>
<path d="M321.5 198.1l.4 4h-.9z" fill-rule="evenodd"/>
<path d="M439.6 181.4l4-.4v.9z" fill-rule="evenodd"/>
<path d="M445 181.4l4-.4v.9z" fill-rule="evenodd"/>
<path d="M450.3 181.4l4-.4v.9z" fill-rule="evenodd"/>
<path d="M455.7 181.4l4-.4v.9z" fill-rule="evenodd"/>
<path d="M488.6 181l4 .4-4 .5z" fill-rule="evenodd"/>
<path d="M505.9 181l4 .4-4 .5z" fill-rule="evenodd"/>
<path d="M514.6 181l4 .4-4 .5z" fill-rule="evenodd"/>
<path d="M189.4 213.1h.9l-.4 4z" fill-rule="evenodd"/>
<path d="M300.8 213.1l.5 4h-.9z" fill-rule="evenodd"/>
<path d="M334.6 209.1h.9l-.4 4z" fill-rule="evenodd"/>
<path d="M381.7 208.1h.9l-.5 4z" fill-rule="evenodd"/>
<path d="M557.7 213l.4 4h-.9z" fill-rule="evenodd"/>
<path d="M557.7 218.4l.4 4h-.9z" fill-rule="evenodd"/>
<path d="M557.7 207.5l.4 4h-.9z" fill-rule="evenodd"/>
<path d="M189.9 222.1l.4 4h-.9z" fill-rule="evenodd"/>
<path d="M200.9 218.1h.9l-.4 4z" fill-rule="evenodd"/>
<path d="M244.6 218.1h.9l-.4 4z" fill-rule="evenodd"/>
<path d="M300.4 218.1h.9l-.5 4z" fill-rule="evenodd"/>
<path d="M315.6 222.1l.5 4h-.9z" fill-rule="evenodd"/>
<path d="M382.1 222.1l.5 4h-.9z" fill-rule="evenodd"/>
<path d="M421 229.2l.4 4h-.9z" fill-rule="evenodd"/>
<path d="M421 220.5l.4 4h-.9z" fill-rule="evenodd"/>
<path d="M519.3 234l3.2-2.5 .5 .8z" fill-rule="evenodd"/>
<path d="M557.7 223.8l.4 4h-.9z" fill-rule="evenodd"/>
<path d="M78.5 249.9l4-.5v.9z" fill-rule="evenodd"/>
<path d="M164.5 249.4l4 .5-4 .4z" fill-rule="evenodd"/>
<path d="M273.7 245.6l4-.4v.9z" fill-rule="evenodd"/>
<path d="M353.7 245.2l4 .4-4 .5z" fill-rule="evenodd"/>
<path d="M355.7 253.8l4 .5-4 .4z" fill-rule="evenodd"/>
<path d="M364.7 254.3l4-.5v.9z" fill-rule="evenodd"/>
<path d="M421 246.5l.4 4h-.9z" fill-rule="evenodd"/>
<path d="M531.1 245.6l2.6 3.1-3.2-2.5z" fill-rule="evenodd"/>
<path d="M196.5 277.9l.5 4h-.9z" fill-rule="evenodd"/>
<path d="M108.2 315.9h.9l-.5 4z" fill-rule="evenodd"/>
<path d="M115.5 303l4 .5-4 .5z" fill-rule="evenodd"/>
<path d="M127.5 303.5l4-.5v1z" fill-rule="evenodd"/>
<path d="M263.6 304.7l4-.5v.9z" fill-rule="evenodd"/>
<path d="M281.6 304.2l4 .5-4 .4z" fill-rule="evenodd"/>
<path d="M352.9 316.2l4 .4-4 .5z" fill-rule="evenodd"/>
<path d="M357.9 316.6l4-.4v.9z" fill-rule="evenodd"/>
<path d="M108.6 325.9l.5 4h-.9z" fill-rule="evenodd"/>
<path d="M110.2 337.8l.6 .5-2.9 2.8z" fill-rule="evenodd"/>
<path d="M122.8 353.2l.6 .7-3.4 2.3z" fill-rule="evenodd"/>
<path d="M227.1 358.9l.5 4h-.9z" fill-rule="evenodd"/>
<path d="M317.6 344.3h.9l-.5 4z" fill-rule="evenodd"/>
<path d="M318 353.3l.5 4h-.9z" fill-rule="evenodd"/>
<path d="M359.9 352.8l1.4 3.7-.8 .2z" fill-rule="evenodd"/>
<path d="M386.8 352.3l.4 4h-.9z" fill-rule="evenodd"/>
<path d="M386.3 345.3h.9l-.4 4z" fill-rule="evenodd"/>
<path d="M196.1 363.9h.9l-.5 4z" fill-rule="evenodd"/>
<path d="M226.7 372.9h.9l-.5 4z" fill-rule="evenodd"/>
<path d="M298.2 369.4h.9l-.4 4z" fill-rule="evenodd"/>
<path d="M298.7 362.4l.4 4h-.9z" fill-rule="evenodd"/>
<path d="M329.4 378.7l4-.5v.9z" fill-rule="evenodd"/>
<path d="M335.4 378.2l4 .5-4 .4z" fill-rule="evenodd"/>
<path d="M68.6 390l4-.5v.9z" fill-rule="evenodd"/>
<path d="M92.5 389.5l4 .5-4 .4z" fill-rule="evenodd"/>
<path d="M246.6 392.4l4-.4v.9z" fill-rule="evenodd"/>
<path d="M257.6 392l4 .4-4 .5z" fill-rule="evenodd"/>
<path d="M329.4 386.3l4-.4v.9z" fill-rule="evenodd"/>
<path d="M329.4 394.5l4-.4v.8z" fill-rule="evenodd"/>
<path d="M339.4 385.9l4 .4-4 .5z" fill-rule="evenodd"/>
<path d="M354.4 394.1l4 .4-4 .4z" fill-rule="evenodd"/>
<path d="M68.6 401.4l4-.5v.9z" fill-rule="evenodd"/>
<path d="M174.5 400.9l4 .5-4 .4z" fill-rule="evenodd"/>
</g>
<path d="M113.6 171.4l9.9 2-9.9 2zM113.6 227.9l9.9 2-9.9 2zM158.6 258.8l9.9 2-9.9 2zM55.9 312.9h4l-2 10zM110.7 312.9h4l-2.1 10zM158.6 383.8l9.9 2-9.9 2z" fill="#000" stroke="#000" stroke-width=".34"/>
<g font-size="6.9">
<text x="277.6" y="32.7">Y</text>
<text x="253.5" y="126.7">A-A</text>
<text x="97.1" y="163.2">Z</text>
<text x="105.6" y="170.7">A</text>
<text x="423" y="168.6">Z</text>
<text x="281.7" y="231.9">Y</text>
<text x="106.4" y="239.1">A</text>
<text x="228.4" y="257.7">B-B</text>
<text x="150.6" y="258.1">B</text>
<text x="59.9" y="309.9">C</text>
<text x="114.6" y="309.9">C</text>
<text x="502" y="387.4">Lageraufnahmedeckel</text>
<text x="152.1" y="395.9">B</text>
<text x="504" y="407.5">200901-00000.002.0</text>
</g>
<g font-size="4.8">
<text x="132.3" y="66.1" transform="rotate(-47 132.3 66.1)">60</text>
<text x="273.3" y="71.9" transform="rotate(-90 273.3 71.9)">1,8</text>
<text x="39.4" y="79.4" transform="rotate(-90 39.4 79.4)">110</text>
<text x="53.3" y="78.1" transform="rotate(-90 53.3 78.1)">93</text>
<text x="298" y="105.1">90°</text>
<text x="313.3" y="139.1">68</text>
<text x="366.5" y="141.8">0,01</text>
<text x="379.5" y="141.8">A</text>
<text x="366.5" y="148.7">0,01</text>
<text x="160.9" y="150" transform="rotate(-30 160.9 150)">60°</text>
<text x="291" y="162.9" transform="rotate(-90 291 162.9)">3,2</text>
<text x="372" y="163.6">0,01</text>
<text x="267.9" y="168.4">A</text>
<text x="303.5" y="170.9">0,01</text>
<text x="316.5" y="170.9">A</text>
<text x="334" y="169.8" transform="rotate(-90 334 169.8)">35</text>
<text x="441.1" y="179" transform="rotate(-90 441.1 179)">46</text>
<text x="446.5" y="179" transform="rotate(-90 446.5 179)">42,9</text>
<text x="451.9" y="179" transform="rotate(-90 451.9 179)">41,41</text>
<text x="457.3" y="179" transform="rotate(-90 457.3 179)">34,23</text>
<text x="487.1" y="179" transform="rotate(-90 487.1 179)">0</text>
<text x="494.1" y="179" transform="rotate(-90 494.1 179)">7</text>
<text x="511.5" y="179" transform="rotate(-90 511.5 179)">24,33</text>
<text x="520.1" y="179" transform="rotate(-90 520.1 179)">33</text>
<text x="188.8" y="207.2" transform="rotate(-90 188.8 207.2)">5</text>
<text x="200.3" y="207.4" transform="rotate(-90 200.3 207.4)">44</text>
<text x="560.1" y="209.2">46</text>
<text x="560.1" y="214.6">42,9</text>
<text x="244" y="217.4" transform="rotate(-90 244 217.4)">24</text>
<text x="381" y="219.8" transform="rotate(-90 381 219.8)">10</text>
<text x="560.1" y="220">41,41</text>
<text x="413.2" y="222.2">33</text>
<text x="560.1" y="225.4">34,23</text>
<text x="299.7" y="229.3" transform="rotate(-90 299.7 229.3)">9</text>
<text x="406.5" y="230.8">24,33</text>
<text x="522.7" y="230" transform="rotate(-30 522.7 230)">R39</text>
<text x="240.4" y="235.5">0,02</text>
<text x="253.4" y="235.5">A</text>
<text x="337.5" y="235.6">0,01</text>
<text x="350.5" y="235.6">A</text>
<text x="526.3" y="239.3" transform="rotate(45 526.3 239.3)">R3</text>
<text x="310.9" y="244.6">84</text>
<text x="120.9" y="248.9">90</text>
<text x="415.9" y="248.2">7</text>
<text x="370.5" y="253.2">M5 (6x)</text>
<text x="415.9" y="255.2">0</text>
<text x="560.1" y="255.2">0</text>
<text x="134.7" y="302.5">8</text>
<text x="293.5" y="303.6">22</text>
<text x="337.5" y="303.7">C-C</text>
<text x="107.5" y="310.6" transform="rotate(-90 107.5 310.6)">6</text>
<text x="370.6" y="315.6">1</text>
<text x="195.4" y="325.6" transform="rotate(-90 195.4 325.6)">90</text>
<text x="111.8" y="334.1" transform="rotate(-49 111.8 334.1)">R24</text>
<text x="401.7" y="332.1">Toleranzabweichung für allg. Gewinde: ±0,2</text>
<text x="316.9" y="339.8" transform="rotate(-90 316.9 339.8)">M5</text>
<text x="385.7" y="337.6" transform="rotate(-90 385.7 337.6)">3</text>
<text x="401.5" y="341.9">Toleranzabweichungen für allg. Bohrungen ±0,2</text>
<text x="401.5" y="337.4">Toleranzabweichungen für Passbohrungen ±0,01</text>
<text x="127.2" y="347.7" transform="rotate(-41 127.2 347.7)">R2</text>
<text x="297.6" y="355.3" transform="rotate(-90 297.6 355.3)">11 (4x)</text>
<text x="226" y="368" transform="rotate(-90 226 368)">18</text>
<text x="331.7" y="377.6">10</text>
<text x="366.8" y="380.3">Fase 1,3x45°</text>
<text x="79.9" y="388.9">28</text>
<text x="333.7" y="385.3">14</text>
<text x="251.5" y="391.4">15</text>
<text x="341.2" y="393.5">29</text>
<text x="122" y="400.3">110</text>
</g>
<g font-size="4.1">
<text x="567.4" y="352.7">a</text>
<text x="515.4" y="364.7">1:1</text>
<text x="549.7" y="364.7">0,66</text>
<text x="580.1" y="364.7">A2</text>
<text x="502" y="374.6">3.4365 - AW7075 / 110 x 110 x 44</text>
</g>
<g font-size="3.4">
<text x="437.8" y="349.7">+0,3</text>
<text x="450.6" y="349.5">-0,3</text>
<text x="499.8" y="353.1">12,5</text>
<text x="527.9" y="353.6">3,2</text>
</g>
<g font-size="3.3">
<text x="319.6" y="135.3">J7</text>
<text x="334" y="163.1" transform="rotate(-90 334 163.1)">±0,02</text>
<text x="200.3" y="200.7" transform="rotate(-90 200.3 200.7)">±0,02</text>
<text x="244" y="210.8" transform="rotate(-90 244 210.8)">±0,02</text>
<text x="317.2" y="240.8">+0,02</text>
<text x="319.1" y="244.6">0</text>
</g>
<g font-size="3">
<text x="457.7" y="351.7">Allgemeintoleranz</text>
<text x="457.7" y="355.9">DIN ISO 2768-mK</text>
<text x="461.5" y="367.8">Oberfläche</text>
<text x="458.1" y="372">DIN EN ISO 1302</text>
<text x="467.7" y="384.2">13.09.209</text>
<text x="467.7" y="388.6">-</text>
<text x="483.5" y="384.2">Huning</text>
<text x="483.9" y="388.5">-</text>
<text x="581.3" y="404.8">1</text>
</g>
<g font-size="2.8">
<text x="404.6" y="409.7">A</text>
<text x="410.2" y="409.7">Schmierbohr. neu</text>
<text x="437" y="409.7">20.09.12</text>
<text x="450.4" y="409.7">Hu</text>
</g>
<g font-size="2.7">
<text x="404.9" y="352.4">ISO 13715</text>
<text x="568.9" y="357.4">a=Rauheitswert Ra</text>
</g>
<g font-size="2.5">
<text x="21.6" y="8.2">1</text>
<text x="71.2" y="8.2">2</text>
<text x="121.2" y="8.2">3</text>
<text x="171.2" y="8.2">4</text>
<text x="221.2" y="8.2">5</text>
<text x="271.2" y="8.2">6</text>
<text x="321.2" y="8.2">7</text>
<text x="371.2" y="8.2">8</text>
<text x="421.2" y="8.2">9</text>
<text x="470.6" y="8.2">10</text>
<text x="520.8" y="8.2">11</text>
<text x="570.4" y="8.2">12</text>
<text x="6.7" y="35.7">A</text>
<text x="585.7" y="35.7">A</text>
<text x="6.7" y="85.7">B</text>
<text x="585.7" y="85.7">B</text>
<text x="6.7" y="135.7">C</text>
<text x="585.7" y="135.7">C</text>
<text x="6.7" y="185.7">D</text>
<text x="585.7" y="185.7">D</text>
<text x="6.7" y="235.7">E</text>
<text x="585.7" y="235.7">E</text>
<text x="6.7" y="285.7">F</text>
<text x="585.7" y="285.7">F</text>
<text x="6.7" y="335.7">G</text>
<text x="402.8" y="349">Werkstückkanten:</text>
<text x="502" y="364.4">Maßstab</text>
<text x="534.3" y="364.3">Gewicht</text>
<text x="558" y="364.3">kg</text>
<text x="563.7" y="364.3">Format</text>
<text x="502.1" y="369">Werkstoff / Abmessung:</text>
<text x="457.1" y="383.9">Bearb.</text>
<text x="470.4" y="379.9">Datum</text>
<text x="486.8" y="379.9">Name</text>
<text x="502.1" y="380.3">Benennung</text>
<text x="6.7" y="385.7">H</text>
<text x="457.1" y="388.3">Gepr.</text>
<text x="457.2" y="392.8">Norm</text>
<text x="502.1" y="400.9">Sach.-Nr, des Erstellers</text>
<text x="579.7" y="400.7">Blatt</text>
<text x="21.6" y="413.2">1</text>
<text x="71.2" y="413.2">2</text>
<text x="121.2" y="413.2">3</text>
<text x="171.2" y="413.2">4</text>
<text x="221.2" y="413.2">5</text>
<text x="271.2" y="413.2">6</text>
<text x="321.2" y="413.2">7</text>
<text x="371.2" y="413.2">8</text>
<text x="403.2" y="413.7">Zust.</text>
<text x="414.7" y="413.7">Änderung</text>
<text x="438.2" y="413.7">Datum</text>
<text x="448.9" y="413.7">Name</text>
<text x="576.9" y="409.5">von 1</text>
<text x="585.6" y="409.5">Bl.</text>
</g>
</svg>
